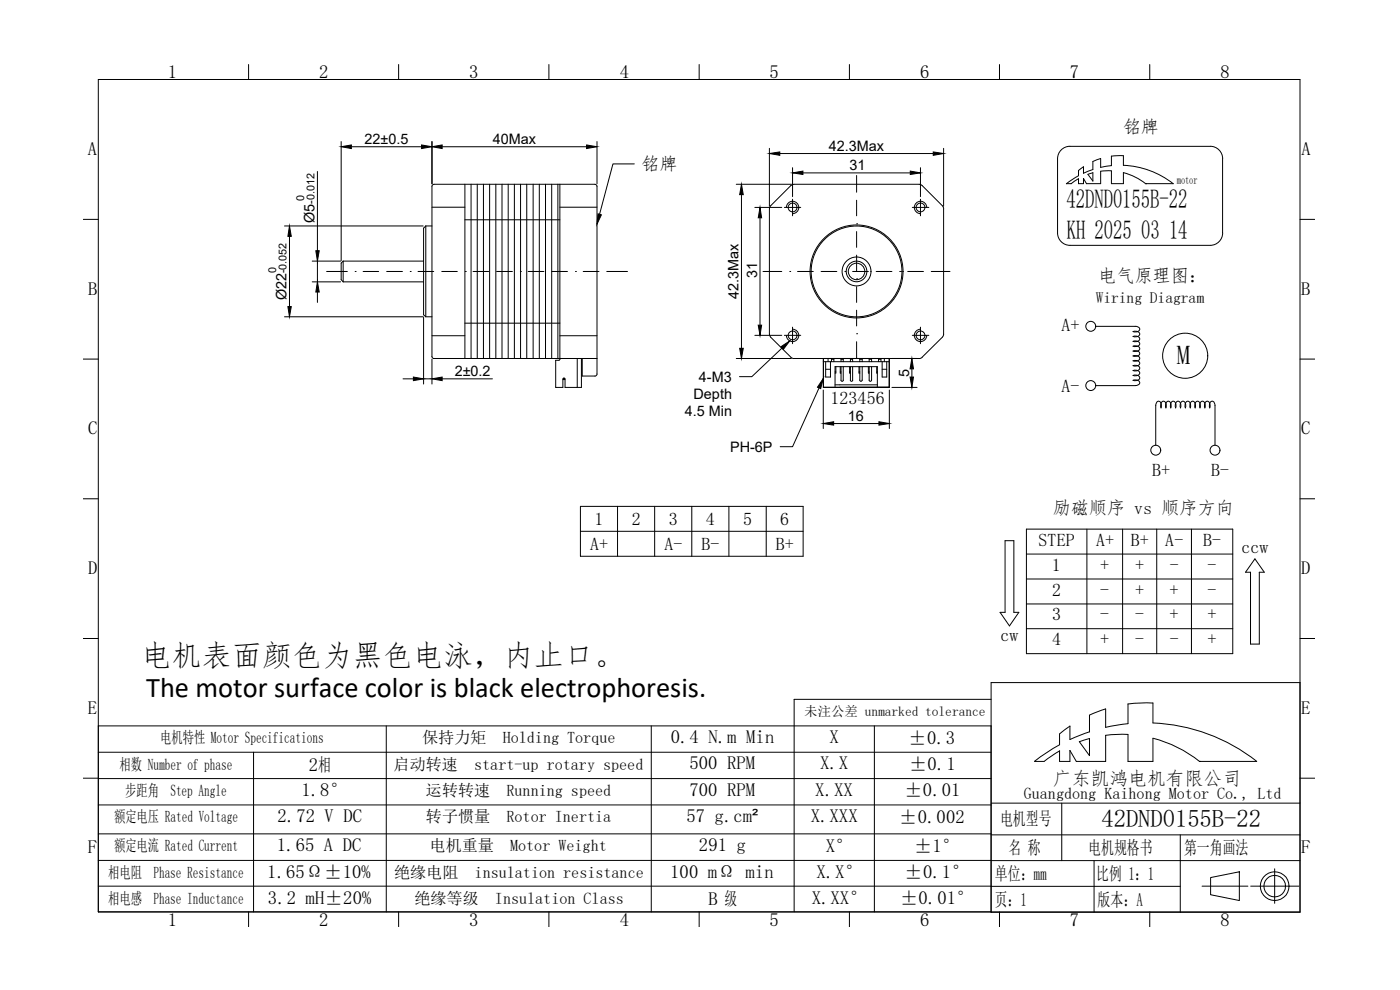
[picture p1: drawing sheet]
<svg xmlns="http://www.w3.org/2000/svg" width="297mm" height="210mm" viewBox="0 0 297 210" stroke-linecap="round" stroke-linejoin="round" font-family="sans-serif">
<!-- layer: 0 -->
<g fill="none" stroke="#000" stroke-width=".21">
<path d="M52.7 13.7v3.2M84.6 13.7v3.2M116.4 13.7v3.2M148.3 13.7v3.2M180.2 13.7v3.2M212 13.7v3.2M243.9 13.7v3.2M67.3 36.4v16.8M72.4 30v25.3M74.5 31.1h14.9M91.6 30v9M93.8 31.1h30.6"/>
<path d="M98.6 39.1v36.9M99.9 39.1v36.9M101.2 39.1v36.9M102.6 39.1v36.9M103.9 39.1v36.9M105.2 39.1v36.9M106.5 39.1v36.9M107.8 39.1v36.9M109.1 39.1v36.9M110.4 39.1v36.9M111.7 39.1v36.9M113.1 39.1v36.9"/>
<path d="M114.4 39.1v36.9M115.7 39.1v36.9M117 39.1v36.9M118.3 39.1v36.9M118.8 39.1v36.9M126.6 30v9M134.6 34.8h-4.6l-2.8 10.6M156.2 39.1h11.7M163.2 31.5v12.2M165.4 32.6h32.6M168.1 35.6v6.1M168.4 39.1l-.6 .3-4.3 4.3"/>
<path d="M168.4 39.1h26.6l.6 .3M170.3 36.7h22.8M181.7 37.2v3.6M195.3 35.6v6.1M195.6 39.3l4.3 4.4 .3 .6M200.2 31.5v12.2M231.8 36.6v1.8l-1-1.4 1-.4M231.8 34.3v1.7M231.8 36l-2 .8 .1-1.4-1.1 .8v1.1l-2.6 1.7M233.5 33.6l-1.7 .7M233.5 36.3v2.7h-3l-.6-1.1v1.1h-1.1v-1.1l-1.6 1.1h-1M233.5 33.6v1.9"/>
<path d="M235.8 36.2l-2.3 .1M235.8 35.1l-2.3 .4M235.8 36.3v2.7h2.5v-2.4M235.8 33.1v2M238.3 36.6l2.2 .8 2.5 1.6M238.3 35.1a18.3 18.3 0 0 1 10.6 3.9h-5.8M238.3 33l-2.5 .1M238.3 33v2.1M243.1 39h.1M259.4 33.7v15.7M259.4 33.7a2.64 2.64 0 0 0-2.6-2.7h-29.8a2.61 2.61 0 0 0-2.6 2.7v15.7a2.64 2.64 0 0 0 2.6 2.6h29.7a2.63 2.63 0 0 0 2.7-2.6M17.6 46.5h3.3"/>
<path d="M60.4 47.9h29.4M61.4 50.1v14.9M66.2 59.8h6M66.2 55.4h6M67.3 55.4v4.4M69.3 57.6h4.4M72.8 59.8h17.1M72.8 55.4h17.1M72.8 55.4l-.4 .4v3.5l.4 .5M72.8 55.4v4.4M75.3 57.6h.1M77 57.6h3.3"/>
<path d="M82 57.6h3.4M87 57.6h.1M88.7 57.6h3.3M90.3 47.9l-.4 .5v18.4l.4 .4M90.3 47.9v19.3M90.3 47.9h1.3M91.6 44h7M93.7 57.6h3.3M98.6 46.6h20.2M98.7 57.6h.1M100.4 57.6h3.3M105.4 57.6h3.3"/>
<path d="M110.4 57.6h.1M112 57.6h3.4M117 57.6h3.4M118.8 44h7.8M122.1 57.6h.1M123.7 57.6h3.4M128.7 57.6h4.4M157.3 41.3v32.6M160.1 44h5.7M161.2 46.2v22.8M161.9 57.6h3.9M163.5 43.7l-.3 .6v26.6l.3 .6"/>
<path d="M166.4 44h3.5M166.8 44a1.31 1.31 0 0 1 1.3-1.3 1.31 1.31 0 0 1 1.4 1.3 1.31 1.31 0 0 1-1.4 1.3M167.5 57.6h.1M168.1 42.3v3.5M169.2 57.6h3.3M174.2 57.6h3.3M179.2 57.6h.1M180.9 57.6h3.3M181.7 47.5h.1M181.7 59.2h.1M181.7 42.5v3.3M181.7 49.1v3.4"/>
<path d="M181.7 54.1v3.4M185.9 57.6h3.3M190.9 57.6h.1M192.6 57.6h3.3M193.5 44h3.5M195.3 42.3v3.5M196.6 44a1.31 1.31 0 0 0-1.3-1.3 1.31 1.31 0 0 0-1.3 1.3 1.31 1.31 0 0 0 1.3 1.3M197.6 57.6h3.9M200.2 44.3v26.6M275.8 46.5h3.2M17.6 76.2h3.3M60.4 67.2h29.4"/>
<path d="M67.3 61.9v2.2M89.9 67.3v14.2M90.3 67.2h1.3M91.6 76.2v5.3M91.6 71.2h7M98.6 68.6h20.2M118.8 71.2h7.8M118.9 76l-.3 .4h-.7v5.8h1.5v-1.8l.2-.2 .3 .2M122.5 76v6.2M123.3 76v6.2h-3.4v-1.8M123.5 76v3.8l2.9-.1 .2-.4v-40l-.4-.2-34.4 .1-.2 .4 .1 36.2 .4 .3 34.5-.1M156.2 76h11.7"/>
<path d="M160.1 71.1h5.7M163.5 71.5l4.3 4.3 .6 .3M165.9 73.8l-6.4 6.1h-2.6M166.4 71.1h3.5M168.1 69.4v3.5M168.1 69.8a1.31 1.31 0 0 1 1.4 1.3 1.31 1.31 0 0 1-1.4 1.4 1.31 1.31 0 0 1-1.3-1.3M174.7 76v6.2h14l-.1-6.2M174.7 76.7h13.9M174.7 76v6.2M175.2 76.7v3.3h1v-3.3M175.2 78.3h1M175.7 76v.7"/>
<path d="M176.4 76.7v-.5h.5v.5M177.2 78.9h.1M177.3 77.8v1.3h-.1M178.3 78.9h.1M178.3 77.8v1.3h.1M178.4 76.7v-.5h.5v.5M178.4 77.8v2.9M178.9 77.8v2.9M180.2 77.8v1.3h.2M180.2 78.9h.2M180.4 76.7v-.5h.5v.5M180.4 77.8v2.9"/>
<path d="M180.9 77.8v2.9M181.7 70.8h.1M181.7 60.8v3.3M181.7 65.8v3.3M181.7 72.5v3.5M182.2 78.9h.2M182.2 77.8v1.3h.2M182.4 76.7v-.5h.5v.5M182.4 77.8v2.9M182.9 77.8v2.9M184.2 78.9h.2M184.2 77.8v1.3h.2"/>
<path d="M184.4 76.7v-.5h.5v.5M184.4 77.8v2.9M184.9 77.8v2.9M186 78.9h.1M186 77.8v1.3h.1M186.4 76.7v-.5h.5v.5M187.1 78.3h1M187.1 76.7v3.3h1v-3.3M187.6 76v.7M193.4 78.2v1.8M193.5 71.1h3.5M195.3 69.4v3.5"/>
<path d="M195.3 69.8a1.31 1.31 0 0 0-1.3 1.3 1.31 1.31 0 0 0 1.3 1.4 1.31 1.31 0 0 0 1.3-1.3M195.6 75.8l-.6 .3-26.6-.1M200.2 70.9l-.3 .6-4.3 4.3M232.4 69.2h8.5M240.9 69.2h.2a.57 .57 0 0 1 .7 .6 .57 .57 0 0 1-.6 .6l-.8-.1h.6a.62 .62 0 0 1 .8 .6 .62 .62 0 0 1-.8 .5h-.6l.6-.1a.62 .62 0 0 1 .8 .6 .62 .62 0 0 1-.8 .6l-.6-.1 .6-.1a.62 .62 0 0 1 .8 .6 .62 .62 0 0 1-.8 .6l-.6-.1h.6a.62 .62 0 0 1 .8 .6 .62 .62 0 0 1-.8 .5h-.6l.6-.1a.62 .62 0 0 1 .8 .6 .62 .62 0 0 1-.8 .6l-.6-.1 .6-.1a.62 .62 0 0 1 .8 .6 .62 .62 0 0 1-.8 .6l-.6-.1h.6a.62 .62 0 0 1 .8 .6 .62 .62 0 0 1-.8 .5h-.6l.6-.1a.62 .62 0 0 1 .8 .6 .62 .62 0 0 1-.8 .6l-.6-.1 .6-.1a.62 .62 0 0 1 .8 .6 .62 .62 0 0 1-.8 .6l-.6-.1h.6a.62 .62 0 0 1 .8 .6 .62 .62 0 0 1-.8 .5h-.6l.5-.1a.6 .6 0 0 1 .8 .3 .6 .6 0 0 1-.3 .8l-.5 .1M275.8 76.2h3.2M85.5 80.4h2.2M89.9 80.4h1.7M93.8 80.4h10.7M119.5 80.2l.1 .3 .1-.3M173.8 82.3l-5.7 12.5h-2.6M174.7 82.7v8.2"/>
<path d="M174.7 82.1h14M176.9 89.8h9.6M177.2 81.6h8.9M177.2 82.1v-4.3h8.9v4.3M178.4 80.6l.3 .3 .2-.3M180.4 80.6l.2 .3 .3-.3M182.4 80.6l.2 .3 .3-.3M184.4 80.6l.2 .3 .3-.3M188.7 82.7v8.2M189.2 82.2h5.3M232.4 81.8h8.5M245.2 94.5v-8.7a.57 .57 0 0 1 .5-.7 .57 .57 0 0 1 .6 .6v.8l-.1-.6a.62 .62 0 0 1 .6-.8 .62 .62 0 0 1 .6 .8l-.1 .6v-.6a.62 .62 0 0 1 .6-.8 .62 .62 0 0 1 .5 .8v.6l-.1-.6a.62 .62 0 0 1 .6-.8 .62 .62 0 0 1 .6 .8l-.1 .6-.1-.6a.62 .62 0 0 1 .6-.8 .62 .62 0 0 1 .6 .8l-.1 .6v-.6a.62 .62 0 0 1 .6-.8 .62 .62 0 0 1 .5 .8v.6l-.1-.6a.62 .62 0 0 1 .6-.8 .62 .62 0 0 1 .6 .8l-.1 .6-.1-.6a.62 .62 0 0 1 .6-.8 .62 .62 0 0 1 .6 .8l-.1 .6v-.6a.62 .62 0 0 1 .6-.8 .62 .62 0 0 1 .5 .8v.6l-.1-.6a.62 .62 0 0 1 .6-.8 .62 .62 0 0 1 .6 .8l-.1 .6-.1-.6a.62 .62 0 0 1 .6-.8 .62 .62 0 0 1 .6 .8l-.1 .6v-.5a.6 .6 0 0 1 .3-.8 .6 .6 0 0 1 .7 .3l.2 9"/>
<path d="M17.6 105.8h3.3M123.1 107.4h47.3v10.6h-47.3zM123.1 112.7h47.3M131 107.4v10.6M138.9 107.4v10.6M146.8 107.4v10.6M154.6 107.4v10.6M162.5 107.4v10.6M213.2 114.7h1.9v15.2h1l-1.9 2.9-2-2.9h1zM217.7 112.2h43.8v26.5h-43.8zM217.7 117.5h43.8M230.6 112.2v26.5"/>
<path d="M238.2 112.2v26.5M245.4 112.2v26.5M252.8 112.2v26.5M266.2 118.5l2 2.9h-1v15.2h-1.9v-15.2h-1.1zM275.8 105.8h3.2M17.6 135.4h3.3M217.7 122.8h43.8M217.7 128.1h43.8M217.7 133.4h43.8M275.8 135.4h3.2M20.9 154h189.4M20.9 159.6h189.4"/>
<path d="M53.8 159.6v33.8M81.9 154v39.4M138.2 154v39.4M185.5 154v39.4M210.3 148.3h-41.8v45.1M224.8 155.7v2.3M224.8 158l-2.7 1.6-2.6 1.9h2l3.3-2.2M229 157.3l2.1 3v-3.6l-2.1 .6M234.5 150.4l-3.4 1.3v3.5l-4.1 1.7v-2.9l-2.2 1.7M234.6 156v5.5h-6.3l-1.3-2.3v2.3h-2.2v-2.2M234.6 150.4v3.9M239.3 155.8l-4.8 .2"/>
<path d="M239.3 153.5l-4.8 .8M239.3 155.8v5.7h5.3v-4.9a26.5 26.5 0 0 1 9.8 4.9M244.6 153.4a38.1 38.1 0 0 1 22 8.1h-12.1M244.6 153.3v-4.2h-2.3l-3 .2v4.2M275.8 144.8h-65.5v48.7h65.5v-176.6h-254.9v176.5h254.9M17.6 165.1h3.3M20.9 165.2h189.4M20.9 170.7h189.4M20.9 176.9h189.4M210.3 170.4h65.5M210.3 177.1h65.5M225.2 170.4v12.2"/>
<path d="M250.4 177.1v16.4M254.5 161.5h.1M275.8 165.1h3.2M20.9 182.5h189.4M20.9 188h189.4M52.7 193.4v3.2M84.6 193.4v3.2M116.4 193.4v3.2M148.3 193.4v3.2M180.2 193.4v3.2M210.3 182.6h65.5M210.3 188h40.1"/>
<path d="M212 193.4v3.2M232.1 182.6v10.9M243.9 193.4v3.2M255 188h9.7M256.8 186.2l6.1-1.3v6.1l-6.1-1.2zM265.3 188h10.2M270.4 184.3v7.3"/>
<circle cx="168.1" cy="44" r=".93"/>
<circle cx="181.7" cy="57.6" r="1.75"/>
<circle cx="181.7" cy="57.6" r="2.19"/>
<circle cx="181.7" cy="57.6" r="3.1"/>
<circle cx="181.7" cy="57.6" r="9.6"/>
<circle cx="181.7" cy="57.6" r="9.9"/>
<circle cx="195.3" cy="44" r=".93"/>
<circle cx="168.1" cy="71.2" r=".93"/>
<circle cx="195.3" cy="71.2" r=".93"/>
<circle cx="231.4" cy="69.2" r="1.05"/>
<circle cx="251.4" cy="75.5" r="4.8"/>
<circle cx="231.4" cy="81.8" r="1.05"/>
<circle cx="245.2" cy="95.5" r="1.05"/>
<circle cx="257.8" cy="95.5" r="1.05"/>
<circle cx="270.4" cy="188" r="2.29"/>
<circle cx="270.4" cy="188" r="3"/>
</g>
<g fill="#000" stroke="#000" stroke-width=".21">
<path d="M72.4 31.1l2.1-.4v.8zM89.4 30.7l2.2 .4-2.2 .4zM91.6 31.1l2.2-.4v.8zM124.4 30.7l2.2 .4-2.2 .4zM163.2 32.6l2.2-.4v.7zM168.1 36.7l2.2-.4v.7zM193.1 36.3l2.2 .4-2.2 .3zM198 32.2l2.2 .4-2.2 .3zM61.4 47.9l.4 2.2h-.7zM67 53.2h.7l-.4 2.2zM126.9 45.4l.7 .2-1 2zM157.3 39.1l.4 2.2h-.8z"/>
<path d="M161.2 44l.4 2.2h-.7zM61.1 65h.7l-.4 2.2zM67.3 59.8l.4 2.1h-.7zM91.6 80.4l2.2-.4v.7zM156.9 73.9h.8l-.4 2.1zM160.9 69h.7l-.4 2.1zM165.7 73.5l1.8-1.2-1.3 1.8zM193.1 80h.7l-.4 2.2zM193.4 76l.4 2.2h-.7zM87.7 80l2.2 .4-2.2 .3zM174.7 80.3l-.6 2.1-.7-.3zM174.7 89.8l2.2-.3v.7z"/>
<path d="M186.5 89.5l2.2 .3-2.2 .4z"/>
</g>
<text font-size="6.4" x="30" y="141.3">电机表面颜色为黑色电泳，内止口。</text>
<text font-size="6" x="31" y="147.9">The motor surface color is black electrophoresis.</text>
<text font-size="5.8" x="249.6" y="77.2">M</text>
<g font-size="5.6">
<text x="226.3" y="44.1">42DND0155B-22</text>
<text x="226.3" y="50.7">KH 2025 03 14</text>
</g>
<text font-size="5.2" x="233.7" y="175.5">42DND0155B-22</text>
<g font-size="4">
<text x="35.6" y="16.6">1</text>
<text x="67.7" y="16.6">2</text>
<text x="99.6" y="16.6">3</text>
<text x="131.5" y="16.6">4</text>
<text x="163.3" y="16.6">5</text>
<text x="195.2" y="16.6">6</text>
<text x="227" y="16.6">7</text>
<text x="258.9" y="16.6">8</text>
<text x="18.6" y="32.9">A</text>
<text x="276.1" y="32.9">A</text>
<text x="18.7" y="62.5">B</text>
<text x="276" y="62.5">B</text>
<text x="18.7" y="92.1">C</text>
<text x="276" y="92.1">C</text>
<text x="18.7" y="121.8">D</text>
<text x="276" y="121.8">D</text>
<text x="18.7" y="151.4">E</text>
<text x="276" y="151.4">E</text>
<text x="142.3" y="157.6">0.4 N.m Min</text>
<text x="176" y="157.6">X</text>
<text x="192.7" y="157.7">±0.3</text>
<text x="65.5" y="163.6">2相</text>
<text x="146.2" y="163.2">500 RPM</text>
<text x="174" y="163.2">X.X</text>
<text x="192.8" y="163.3">±0.1</text>
<text x="223.4" y="166.5">广东凯鸿电机有限公司</text>
<text x="64" y="168.9">1.8°</text>
<text x="146.2" y="168.8">700 RPM</text>
<text x="173" y="168.8">X.XX</text>
<text x="191.8" y="168.9">±0.01</text>
<text x="58.9" y="174.4">2.72 V DC</text>
<text x="145.6" y="174.4">57 g.cm²</text>
<text x="172" y="174.4">X.XXX</text>
<text x="190.7" y="174.6">±0.002</text>
<text x="18.6" y="181">F</text>
<text x="58.7" y="180.5">1.65 A DC</text>
<text x="148.3" y="180.5">291 g</text>
<text x="175.2" y="180.6">X°</text>
<text x="193.8" y="180.7">±1°</text>
<text x="276" y="181">F</text>
<text x="56.7" y="186.3">1.65Ω±10%</text>
<text x="56.8" y="191.7">3.2 mH±20%</text>
<text x="142.2" y="186.2">100 mΩ min</text>
<text x="150.3" y="192">B 级</text>
<text x="172.2" y="191.7">X.XX°</text>
<text x="173.2" y="186.2">X.X°</text>
<text x="190.9" y="191.7">±0.01°</text>
<text x="191.8" y="186.3">±0.1°</text>
<text x="35.6" y="196.4">1</text>
<text x="67.7" y="196.4">2</text>
<text x="99.6" y="196.4">3</text>
<text x="131.5" y="196.4">4</text>
<text x="163.3" y="196.4">5</text>
<text x="195.2" y="196.4">6</text>
<text x="227" y="196.4">7</text>
<text x="258.9" y="196.4">8</text>
</g>
<g font-size="3.9">
<text x="212.2" y="175.1">电机型号</text>
<text x="213.9" y="181.2">名 称</text>
<text x="230.9" y="181.2">电机规格书</text>
<text x="251.2" y="181.2">第一角画法</text>
<text x="211.1" y="186.7">单位：mm</text>
<text x="232.6" y="186.7">比例 1：1</text>
<text x="211" y="192.1">页：1</text>
<text x="232.9" y="192.2">版本：A</text>
</g>
<g font-size="3.8">
<text x="238.2" y="28.2">铭牌</text>
<text x="136" y="36.2">铭牌</text>
<text x="233" y="59.9">电气原理图：</text>
<text x="225.2" y="70.3">A+</text>
<text x="225.2" y="83.1">A-</text>
<text x="176.2" y="85.7">123456</text>
<text x="244.4" y="100.9">B+</text>
<text x="256.9" y="101">B-</text>
<text x="126.1" y="111.4">1</text>
<text x="134" y="111.4">2</text>
<text x="141.9" y="111.3">3</text>
<text x="149.8" y="111.4">4</text>
<text x="157.6" y="111.3">5</text>
<text x="165.5" y="111.3">6</text>
<text x="223.3" y="109.1">励磁顺序 vs 顺序方向</text>
<text x="125.2" y="116.6">A+</text>
<text x="141" y="116.6">A-</text>
<text x="148.8" y="116.6">B-</text>
<text x="164.6" y="116.6">B+</text>
<text x="220.3" y="115.8">STEP</text>
<text x="232.5" y="115.8">A+</text>
<text x="239.9" y="115.8">B+</text>
<text x="247.2" y="115.8">A-</text>
<text x="255.3" y="115.8">B-</text>
<text x="263.4" y="117.4">ccw</text>
<text x="223.2" y="121">1</text>
<text x="233.4" y="121">+</text>
<text x="240.8" y="121">+</text>
<text x="248.1" y="121">-</text>
<text x="256.2" y="121">-</text>
<text x="223.2" y="126.3">2</text>
<text x="223.2" y="131.6">3</text>
<text x="233.4" y="126.3">-</text>
<text x="233.4" y="131.6">-</text>
<text x="240.8" y="126.3">+</text>
<text x="240.8" y="131.6">-</text>
<text x="248.1" y="126.3">+</text>
<text x="248.1" y="131.6">+</text>
<text x="256.2" y="126.3">-</text>
<text x="256.2" y="131.6">+</text>
<text x="212.2" y="136">cw</text>
<text x="223.2" y="136.9">4</text>
<text x="233.4" y="136.9">+</text>
<text x="240.8" y="136.9">-</text>
<text x="248.1" y="136.9">-</text>
<text x="256.2" y="136.9">+</text>
</g>
<g font-size="3.4">
<text x="34" y="157.7">电机特性 Motor Specifications</text>
<text x="89.6" y="157.7">保持力矩</text>
<text x="106.7" y="157.7">Holding Torque</text>
<text x="25.4" y="163.3">相数 Number of phase</text>
<text x="83.5" y="163.3">启动转速</text>
<text x="100.6" y="163.3">start-up rotary speed</text>
<text x="26.6" y="168.9">步距角 Step Angle</text>
<text x="90.4" y="168.9">运转转速</text>
<text x="107.5" y="168.9">Running speed</text>
<text x="217.2" y="169.5">Guangdong Kaihong Motor Co., Ltd</text>
<text x="24.2" y="174.5">额定电压 Rated Voltage</text>
<text x="90.4" y="174.5">转子惯量</text>
<text x="107.5" y="174.5">Rotor Inertia</text>
<text x="24.2" y="180.6">额定电流 Rated Current</text>
<text x="91.1" y="180.6">电机重量</text>
<text x="108.2" y="180.6">Motor Weight</text>
<text x="23" y="186.2">相电阻 Phase Resistance</text>
<text x="23" y="191.7">相电感 Phase Inductance</text>
<text x="83.6" y="186.2">绝缘电阻</text>
<text x="87.9" y="191.7">绝缘等级</text>
<text x="100.7" y="186.2">insulation resistance</text>
<text x="105" y="191.7">Insulation Class</text>
</g>
<text font-size="3.3" x="232.4" y="64.3">Wiring Diagram</text>
<g font-size="3.1">
<text x="77.3" y="30.5">22±0.5</text>
<text x="104.5" y="30.5">40Max</text>
<text x="175.8" y="32">42.3Max</text>
<text x="180.2" y="36.1">31</text>
<text x="66.7" y="47.3" transform="rotate(-90 66.7 47.3)">Ø5</text>
<text x="160.6" y="59.1" transform="rotate(-90 160.6 59.1)">31</text>
<text x="60.8" y="63.7" transform="rotate(-90 60.8 63.7)">Ø22</text>
<text x="156.7" y="63.5" transform="rotate(-90 156.7 63.5)">42.3Max</text>
<text x="96.5" y="79.8">2±0.2</text>
<text x="148.3" y="81">4-M3</text>
<text x="192.9" y="80" transform="rotate(-90 192.9 80)">5</text>
<text x="145.3" y="88.3">4.5 Min</text>
<text x="147.1" y="84.6">Depth</text>
<text x="179.9" y="89.3">16</text>
<text x="154.9" y="95.9">PH-6P</text>
</g>
<text font-size="2.8" x="170.6" y="151.9">未注公差 unmarked tolerance</text>
<text font-size="2.5" x="249.7" y="39">motor</text>
<g font-size="2.3">
<text x="64.5" y="42.6" transform="rotate(-90 64.5 42.6)">0</text>
<text x="66.7" y="43.3" transform="rotate(-90 66.7 43.3)">-0.012</text>
<text x="58.6" y="58" transform="rotate(-90 58.6 58)">0</text>
<text x="60.8" y="58" transform="rotate(-90 60.8 58)">-0.052</text>
</g>
</svg>
